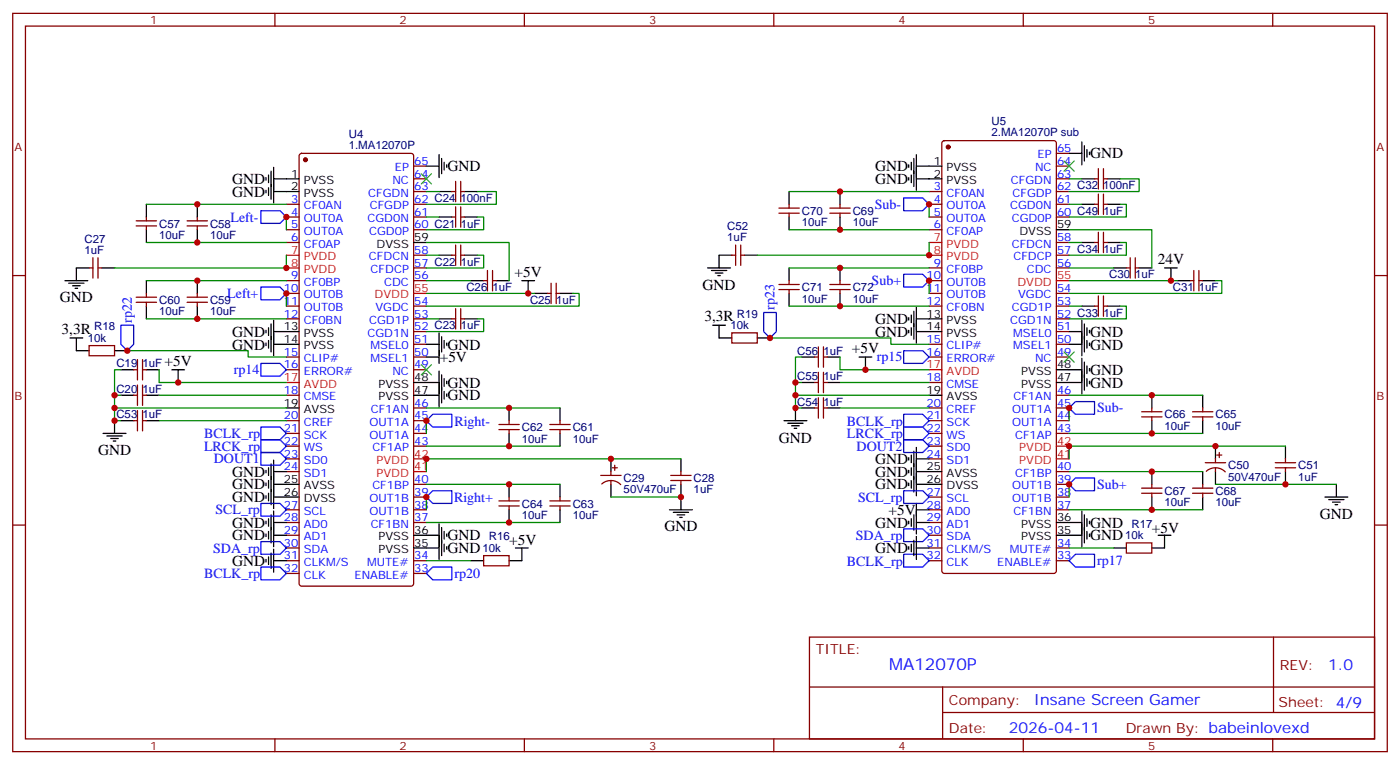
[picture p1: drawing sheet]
<svg xmlns="http://www.w3.org/2000/svg" width="388mm" height="212mm" viewBox="0 0 388 212" stroke-linecap="round" stroke-linejoin="round" font-family="sans-serif">
<g fill="none" stroke="#870000" stroke-width=".35">
<path d="M3.5 3.7h381v204.6h-381zM7.1 7.2h373.9v197.6h-373.9zM76.2 3.7v3.5M145.3 3.7v3.5M214.5 3.7v3.5M283.6 3.7v3.5M352.8 3.7v3.5M261.3 39.2l.5-.2h30.3l.7 .4v118.8l-.5 .7h-30.5l-.7-.4v-118.8zM79.4 56.6h3.5M83.1 42.7l.5-.2h30.3l.7 .4 .1 118.8-.5 .7-30.6 .1-.6-.5-.1-118.8zM114.7 56.6h3.5M114.7 49.6h3.5"/>
<path d="M114.7 53.1h3.5M114.7 46h3.5M125.2 53.1h1.1M126.3 50.3v5.6M126.3 57.3v5.7M127.7 50.3v5.6M127.7 57.3v5.7M127.7 53.1h1.1M215.9 59.1h5.6M215.9 57.7h5.6M218.7 56.6v1.1M218.7 59.1v1"/>
<path d="M230 59.1h5.7M230 57.7h5.7M232.8 56.6v1.1M232.8 59.1v1M257.5 56.6h3.6M257.5 53.1h3.6M292.8 56.6h3.5M292.8 49.6h3.5M292.8 53.1h3.5M292.8 46h3.5M292.8 42.5h3.5M303.4 56.6h1"/>
<path d="M303.4 49.6h1M304.4 46.7v5.7M304.4 53.8v5.6M305.9 46.7v5.7M305.9 53.8v5.6M305.9 56.6h1M305.9 49.6h1M3.5 76.4h3.6M24.7 74.3h1.1M25.8 71.4v5.7M27.2 74.3h1M27.2 71.4v5.7"/>
<path d="M37.7 62.6h5.7M37.7 61.2h5.7M40.6 60.1v1.1M40.6 62.6v1.1M51.9 62.6h5.6M51.9 61.2h5.6M54.7 60.1v1.1M54.7 62.6v1.1M79.4 67.2h3.5M79.4 77.8h3.5M79.4 60.1h3.5M79.4 63.7h3.5"/>
<path d="M114.7 70.7h3.5M114.7 77.8h3.5M114.7 74.3h3.5M114.7 60.1h3.5M114.7 63.7h3.5M125.2 70.7h1.1M125.2 60.1h1.1M126.3 67.9v5.7M127.7 70.7h1.1M127.7 67.9v5.7M127.7 60.1h1.1M134.1 77.8h1"/>
<path d="M135.1 75v5.6M136.5 77.8h1.1M136.5 75v5.6M152.8 78.5v5.6M154.2 78.5v5.6M202.8 70.7h1.1M203.9 67.9v5.7M205.3 67.9v5.7M205.3 70.7h1.1M215.9 78.8h5.6M218.7 77.8v1M230 78.8h5.7"/>
<path d="M232.8 77.8v1M257.5 77.8h3.6M257.5 74.3h3.6M257.5 60.1h3.6M257.5 63.7h3.6M292.8 70.7h3.5M292.8 67.2h3.5M292.8 74.3h3.5M292.8 60.1h3.5M303.4 67.2h1M304.4 64.4v5.6M305.9 64.4v5.6"/>
<path d="M305.9 67.2h1M312.2 74.3h1.1M313.3 71.4v5.7M314.7 71.4v5.7M314.7 74.3h1M329.8 77.8h1.1M330.9 75v5.6M332.3 75v5.6M332.3 77.8h1.1M381 76.4h3.5M24.7 95.8h7v2.8h-7zM37.7 83.8h5.7"/>
<path d="M37.7 82.4h5.7M38.1 99.7v5.6M39.5 99.7v5.6M40.6 81.3v1.1M40.6 83.8v1M51.9 83.8h5.6M51.9 82.4h5.6M54.7 81.3v1.1M54.7 83.8v1M79.4 99h3.5M79.4 84.8h3.5M79.4 81.3h3.5"/>
<path d="M79.4 88.4h3.5M114.7 99h3.5M114.7 84.8h3.5M114.7 88.4h3.5M114.7 95.4h3.5M114.7 91.9h3.5M125.2 88.4h1.1M126.3 85.5v5.7M127.7 85.5v5.7M127.7 88.4h1.1M151.7 81.3h1.1M154.2 81.3h1"/>
<path d="M202.8 92.3h7.1v2.8h-7.1zM215.9 80.3h5.6M218.7 80.3v1M225.8 99h1M226.8 96.1v5.7M228.2 96.1v5.7M228.2 99h1.1M230 80.3h5.7M232.8 80.3v1M257.5 99h3.6M257.5 84.8h3.6M257.5 81.3h3.6"/>
<path d="M257.5 95.4h3.6M292.8 99h3.5M292.8 84.8h3.5M292.8 81.3h3.5M292.8 88.4h3.5M292.8 95.4h3.5M292.8 91.9h3.5M303.4 84.8h1M304.4 82v5.7M305.9 82v5.7M305.9 84.8h1M37 116.6h1.1"/>
<path d="M37 109.5h1.1M37 102.5h1.1M38.1 106.7v5.7M38.1 113.8v5.6M39.5 106.7v5.7M39.5 113.8v5.6M39.5 116.6h1.1M39.5 109.5h1.1M39.5 102.5h1.1M79.4 116.6h3.5M79.4 109.5h3.5M79.4 102.5h3.5"/>
<path d="M114.7 113.1h3.5M114.7 116.6h3.5M114.7 102.5h3.5M138.3 119.1h5.6M138.3 117.7h5.6M141.1 116.6v1.1M141.1 119.1v1M152.4 119.1h5.6M152.4 117.7h5.6M155.2 116.6v1.1M155.2 119.1v1M225.8 106h1"/>
<path d="M225.8 113.1h1M226.8 103.2v5.6M226.8 110.2v5.7M228.2 103.2v5.6M228.2 110.2v5.7M228.2 106h1.1M228.2 113.1h1.1M257.5 106h3.6M257.5 113.1h3.6M257.5 116.6h3.6M292.8 113.1h3.5M292.8 116.6h3.5"/>
<path d="M292.8 109.5h3.5M316.4 115.5h5.7M316.4 114.1h5.7M319.3 113.1v1M319.3 115.5v1.1M330.6 115.5h5.6M330.6 114.1h5.6M333.4 113.1v1M333.4 115.5v1.1M79.4 120.1h3.5M79.4 123.6h3.5M79.4 127.2h3.5"/>
<path d="M79.4 130.7h3.5M114.7 120.1h3.5M114.7 123.6h3.5M114.7 137.8h3.5M114.7 134.2h3.5M138.3 138.8h5.6M141.1 137.8v1M152.4 138.8h5.6M155.2 137.8v1M166.5 131.8h5.7M166.8 134.1a3.8 3.8 0 0 1 5.2 .2M169.3 130.7v1.1"/>
<path d="M169.3 133.2v1M169.7 129.6h1.4M170.4 128.9v1.5M185.9 131.8h5.7M185.9 133.2h5.7M188.7 130.7v1.1M188.7 133.2v1M257.5 120.1h3.6M257.5 123.6h3.6M257.5 127.2h3.6M257.5 137.8h3.6M292.8 120.1h3.5"/>
<path d="M292.8 137.8h3.5M292.8 134.2h3.5M292.8 130.7h3.5M316.4 136.7h5.7M316.4 135.3h5.7M319.3 134.2v1.1M319.3 136.7v1.1M330.6 136.7h5.6M330.6 135.3h5.6M333.4 134.2v1.1M333.4 136.7v1.1M334.1 128.2h5.6"/>
<path d="M334.4 130.6a3.8 3.8 0 0 1 5.2 .2M336.9 127.2v1M336.9 129.6v1.1M337.3 126.1h1.4M338 125.4v1.4M353.5 129.6h5.6M353.5 128.2h5.6M356.3 127.2v1M356.3 129.6v1.1M3.5 145.5h3.6M79.4 141.3h3.5M79.4 144.8h3.5"/>
<path d="M79.4 148.3h3.5M79.4 151.9h3.5M79.4 155.4h3.5M79.4 158.9h3.5M114.7 141.3h3.5M114.7 144.8h3.5M114.7 155.4h3.5M114.7 158.9h3.5M134.1 154h7v2.8h-7zM138.3 140.2h5.6M141.1 140.2v1.1M152.4 140.2h5.6"/>
<path d="M155.2 140.2v1.1M257.5 141.3h3.6M257.5 144.8h3.6M257.5 148.3h3.6M257.5 151.9h3.6M257.5 155.4h3.6M292.8 141.3h3.5M292.8 151.9h3.5M292.8 155.4h3.5M312.2 150.5h7.1v2.8h-7.1zM381 145.5h3.5M224.4 176.6h156.6v28.2h-156.6z"/>
<path d="M353 176.6v20.9M224.4 190.4h156.5M261.3 197.5h119.6M261.3 190.4v14.1M76.2 204.8v3.5M145.3 204.8v3.5M214.5 204.8v3.5M283.6 204.8v3.5M352.8 204.8v3.5"/>
</g>
<g fill="none" stroke="#000" stroke-width=".35">
<path d="M299.9 39.3v6.4M40.6 56.6v3.5M54.7 56.6v3.5M73.7 49.2v.7M73.7 52.7v.7M74.4 48.5v2.1M74.4 52v2.2M75.1 47.4v7.8M75.8 49.6h7.1M75.8 53.1h7.1M75.8 46.4v9.9M118.2 46h3.5"/>
<path d="M121.7 53.1h3.5M121.7 42.9v6.3M122.4 43.9v4.3M123.1 45v2.1M123.8 45.7v.7M128.8 53.1h3.5M218.7 53.1v3.5M232.8 53.1v3.5M251.9 45.7v.7M251.9 49.2v.7M252.6 45v2.1M252.6 48.5v2.1"/>
<path d="M253.3 43.9v7.8M254 49.6h7.1M254 46h7.1M254 42.9v9.8M296.3 42.5h3.6M299.9 56.6h3.5M299.9 49.6h3.5M300.6 40.4v4.2M301.3 41.5v2.1M302 42.2v.7M306.9 56.6h3.5M306.9 49.6h3.5"/>
<path d="M18 77.8h6.3M19 78.5h4.3M20.1 79.2h2.1M20.8 79.9h.7M24.7 74.3h-3.5v3.5M28.2 74.3h3.5M40.6 63.7v3.5M40.6 77.8v3.5M54.7 63.7v3.5M54.7 77.8v3.5M114.7 67.2h3.5M121.7 70.7h3.5"/>
<path d="M121.7 60.1h3.5M128.8 70.7h3.5M128.8 60.1h3.5M130.5 77.8h3.6M137.6 77.8h3.5M144.6 77.8h3.6M146.4 77.8v3.5M196.1 74.3h6.4M197.2 75h4.2M198.3 75.7h2.1M199 76.4h.7M202.8 70.7h-3.5v3.6"/>
<path d="M206.4 70.7h3.5M218.7 60.1v3.6M218.7 74.3v3.5M232.8 60.1v3.6M232.8 74.3v3.5M292.8 63.7h3.5M299.9 67.2h3.5M306.9 67.2h3.5M308.7 74.3h3.5M315.7 74.3h3.6M322.8 74.3h3.5M324.6 74.3v3.5"/>
<path d="M326.3 77.8h3.5M333.4 77.8h3.5M19.4 93.7h3.5M21.2 93.7v3.5h3.5M31.7 97.2h3.6M40.6 84.8v3.6M54.7 84.8v3.6M73.7 91.5v.8M73.7 95.1v.7M74.4 90.8v2.2M74.4 94.4v2.1M75.1 89.8v7.7"/>
<path d="M75.8 91.9h7.1M75.8 95.4h7.1M75.8 88.7v9.9M118.2 99h3.5M118.2 95.4h3.5M121.7 88.4h3.5M121.7 92.3v8.4M122.4 93.3v4.2M123.1 94.4v2.1M123.8 95.1v.7M128.8 88.4h3.5M148.2 81.3h3.5"/>
<path d="M155.2 81.3h3.5M197.6 90.1h3.5M199.3 90.1v3.6h3.5M209.9 93.7h3.5M218.7 81.3v3.5M222.2 99h3.6M229.3 99h3.5M232.8 81.3v3.5M238.1 99h3.6M239.9 99v3.5M251.9 88v.7M251.9 91.5v.8"/>
<path d="M252.6 87.3v2.1M252.6 90.8v2.2M253.3 86.3v7.7M254 88.4h7.1M254 91.9h7.1M254 85.2v9.9M296.3 91.9h3.6M296.3 95.4h3.6M299.9 84.8h3.5M299.9 88.7v9.9M299.9 99.3v9.9M300.6 89.8v7.7"/>
<path d="M301.3 90.8v2.2M301.3 94.4v2.1M302 91.5v.8M302 95.1v.7M306.9 84.8h3.5M31.7 116.6v3.5M33.5 116.6h3.5M33.5 109.5h3.5M33.5 102.5h3.5M40.6 116.6h3.5M40.6 109.5h3.5M40.6 102.5h3.5"/>
<path d="M47.6 102.5h3.6M49.4 102.5v3.5M79.4 113.1h3.5M114.7 106h7M114.7 109.5h7M121.7 102.8v9.9M122.4 103.9v7.8M123.1 105v2.1M123.1 108.5v2.1M123.8 105.7v.7M123.8 109.2v.7M141.1 113.1v3.5"/>
<path d="M155.2 113.1v3.5M217.3 116.6h6.4M218.4 117.3h4.2M219.4 118h2.1M220.1 118.7h.7M220.5 113.1v3.5M222.2 106h3.6M222.2 113.1h3.6M229.3 106h3.5M229.3 113.1h3.5M257.5 109.5h3.6M292.8 106h7.1"/>
<path d="M292.8 102.5h7.1M300.6 100.4v7.7M301.3 101.4v2.1M301.3 105v2.1M302 102.1v.7M302 105.7v.7M319.3 109.5v3.6M319.3 116.6v3.5M333.4 109.5v3.6M333.4 116.6v3.5M28.6 120.1h6.3M29.6 120.8h4.3"/>
<path d="M30.7 121.5h2.1M31.4 122.2h.7M73.7 130.4v.7M73.7 133.9v.7M73.7 137.4v.7M74.4 129.6v2.2M74.4 133.2v2.1M74.4 136.7v2.1M75.1 128.6v11.3M75.8 130.7h3.6M75.8 134.2h7.1M75.8 137.8h7.1"/>
<path d="M75.8 127.5v13.4M141.1 120.1v3.5M141.1 134.2v3.6M155.2 120.1v3.5M155.2 134.2v3.6M169.3 127.2v3.5M169.3 134.2v3.6M188.7 127.2v3.5M188.7 134.2v7.1M251.9 126.8v.7M251.9 130.4v.7M251.9 133.9v.7"/>
<path d="M252.6 126.1v2.1M252.6 129.6v2.2M252.6 133.2v2.1M253.3 125.1v11.2M254 130.7h7.1M254 134.2h7.1M254 124v13.4M254 139.5v8.5M254 127.2h3.5M319.3 130.7v3.5M319.3 137.8v3.5M333.4 130.7v3.5"/>
<path d="M333.4 137.8v3.5M336.9 123.6v3.6M336.9 130.7v3.5M356.3 123.6v3.6M356.3 130.7v3.5M367.2 137.8h6.4M368.3 138.5h4.2M369.4 139.2h2.1M370.1 139.9h.7M370.4 134.2v3.6M73.7 144.5v.7M73.7 148v.7"/>
<path d="M73.7 155v.8M74.4 143.8v2.1M74.4 147.3v2.1M74.4 154.3v2.2M75.1 142.7v7.8M75.1 153.3v4.2M75.8 155.4h3.6M75.8 148.3h3.6M75.8 144.8h3.6M75.8 141.6v9.9M75.8 152.2v6.4M114.7 151.9h7"/>
<path d="M114.7 148.3h7M121.7 145.2v9.8M122.4 146.2v7.8M123.1 147.3v2.1M123.1 150.8v2.1M123.8 148v.7M123.8 151.5v.7M130.5 155.4h3.6M141.1 141.3v3.5M142.9 151.9h3.5M144.6 151.9v3.5h-3.5M155.2 141.3v3.5"/>
<path d="M185.6 141.3h6.3M186.6 142h4.3M187.7 142.7h2.1M188.4 143.4h.7M251.9 144.5v.7M251.9 151.5v.7M252.6 143.8v2.1M252.6 150.8v2.1M253.3 142.7v4.2M253.3 149.8v4.2M254 151.9h3.5M254 144.8h3.5"/>
<path d="M254 141.3h3.5M254 148.7v6.3M292.8 148.3h7.1M292.8 144.8h7.1M299.9 141.6v9.9M300.6 142.7v7.8M301.3 143.8v2.1M301.3 147.3v2.1M302 144.5v.7M302 148v.7M308.7 151.9h3.5M321 148.3h3.6"/>
<path d="M322.8 148.3v3.6h-3.5"/>
</g>
<g fill="#870000" stroke="#870000" stroke-width=".35">
<circle cx="262.8" cy="40.7" r=".53"/>
<circle cx="84.7" cy="44.3" r=".53"/>
</g>
<path d="M79.4 70.7h3.5M79.4 74.3h3.5M257.5 67.2h3.6M257.5 70.7h3.6M292.8 77.8h3.5M114.7 81.3h3.5M79.4 106h3.5M257.5 102.5h3.6M114.7 127.2h3.5M114.7 130.7h3.5M292.8 127.2h3.5M292.8 123.6h3.5" fill="none" stroke="#f00" stroke-width=".35"/>
<g fill="none" stroke="#00f" stroke-width=".35">
<path d="M72.3 58.4h5.3l1.8 1.7-1.8 1.8h-5.3zM250.5 54.9h5.3l1.7 1.7-1.7 1.8h-5.3zM72.3 79.6h5.3l1.8 1.7-1.8 1.8h-5.3zM250.5 76h5.3l1.7 1.8-1.7 1.8h-5.3zM33.5 90.1h3.5v5.3l-1.7 1.8-1.8-1.8zM211.7 86.6h3.5v5.3l-1.8 1.8-1.7-1.8zM250.5 97.2h5.3l1.7 1.8-1.7 1.7h-5.3zM72.3 100.7h5.3l1.8 1.8-1.8 1.7h-5.3zM72.3 118.4h5.3l1.8 1.7-1.8 1.8h-5.3zM118.2 116.6l1.7-1.8h5.3v3.6h-5.3zM250.5 118.4h5.3l1.7 1.7-1.7 1.8h-5.3zM250.5 114.8h5.3l1.7 1.8-1.7 1.8h-5.3z"/>
<path d="M298.1 111.3h5.3v3.5h-5.3l-1.8-1.7zM72.3 125.4h5.3l1.8 1.8-1.8 1.7h-5.3zM72.3 121.9h5.3l1.8 1.7-1.8 1.8h-5.3zM72.3 139.5h5.3l1.8 1.8-1.8 1.8h-5.3zM118.2 137.8l1.7-1.8h5.3v3.5h-5.3zM250.5 121.9h5.3l1.7 1.7-1.7 1.8h-5.3zM250.5 136h5.3l1.7 1.8-1.7 1.7h-5.3zM296.3 134.2l1.8-1.7h5.3v3.5h-5.3zM72.3 157.2h5.3l1.8 1.7-1.8 1.8h-5.3zM72.3 150.1h5.3l1.8 1.8-1.8 1.7h-5.3zM119.9 157.2h5.3v3.5h-5.3l-1.7-1.8zM250.5 153.6h5.3l1.7 1.8-1.7 1.8h-5.3z"/>
<path d="M250.5 146.6h5.3l1.7 1.7-1.7 1.8h-5.3zM296.3 155.4l1.8-1.8h5.3v3.6h-5.3z"/>
</g>
<g fill="none" stroke="#008700" stroke-width=".35">
<path d="M40.6 56.6h38.8M118.2 53.1h3.5M132.3 53.1h5.3v3.5h-19.4M218.7 53.1h38.8M257.5 56.6v3.5M296.3 56.6h3.6M296.3 49.6h3.6M310.4 56.6h1.8v3.5h-15.9M310.4 49.6h5.3v3.5h-19.4M40.6 77.8h38.8M40.6 67.2h38.8M79.4 70.7v3.6h-47.7"/>
<path d="M79.4 60.1v3.6M118.2 67.2h22.9v10.6M118.2 77.8h12.3M118.2 70.7h3.5M118.2 60.1h3.5M132.3 70.7h1.8v3.6h-15.9M132.3 60.1h1.8v3.6h-15.9M218.7 74.3h38.8M218.7 63.7h38.8M257.5 67.2v3.5h-47.6M257.5 77.8v3.5M296.3 63.7h23v10.6"/>
<path d="M296.3 74.3h12.4M296.3 77.8h30M296.3 67.2h3.6M310.4 67.2h1.8v3.5h-15.9M336.9 77.8h1.8v3.5h-42.4M35.3 97.2h33.5v1.8h10.6M40.6 88.4h38.8M79.4 81.3v3.5M118.2 88.4h3.5M118.2 81.3h30M132.3 88.4h1.8v3.5h-15.9M158.7 81.3h1.8v3.5h-42.3"/>
<path d="M213.4 93.7h33.5v1.7h10.6M218.7 84.8h38.8M222.2 99h-1.7v14.1h1.7M232.8 99v3.5h24.7M296.3 84.8h3.6M310.4 84.8h1.8v3.6h-15.9M31.7 113.1h47.7M31.7 109.5h1.8M33.5 102.5h-1.8v14.1h1.8M44.1 102.5v3.5h35.3M44.1 109.5h35.3M44.1 116.6h35.3"/>
<path d="M118.2 116.6v3.5M118.2 113.1h37M220.5 109.5h37M220.5 106h1.7M232.8 113.1h24.7M232.8 106h24.7M296.3 113.1v3.5M296.3 109.5h37.1M118.2 137.8v3.5M118.2 134.2h37M118.2 123.6h37M169.3 137.8h19.4"/>
<path d="M188.7 127.2h-70.5v3.5M296.3 134.2v3.6M296.3 130.7h37.1M296.3 120.1h37.1M336.9 134.2h33.5M356.3 123.6h-60v3.6M118.2 144.8h37M118.2 155.4h12.3M296.3 141.3h37.1M296.3 151.9h12.4"/>
</g>
<g fill="#c00">
<circle cx="356.3" cy="134.2" r=".88"/>
<circle cx="336.9" cy="123.6" r=".88"/>
<circle cx="296.3" cy="134.2" r=".88"/>
<circle cx="296.3" cy="113.1" r=".88"/>
<circle cx="257.5" cy="77.8" r=".88"/>
<circle cx="257.5" cy="56.6" r=".88"/>
<circle cx="118.2" cy="137.8" r=".88"/>
<circle cx="118.2" cy="116.6" r=".88"/>
<circle cx="79.4" cy="81.3" r=".88"/>
<circle cx="79.4" cy="60.1" r=".88"/>
<circle cx="213.4" cy="93.7" r=".88"/>
<circle cx="232.8" cy="84.8" r=".88"/>
<circle cx="232.8" cy="74.3" r=".88"/>
<circle cx="232.8" cy="63.7" r=".88"/>
<circle cx="232.8" cy="53.1" r=".88"/>
<circle cx="319.3" cy="141.3" r=".88"/>
<circle cx="319.3" cy="130.7" r=".88"/>
<circle cx="319.3" cy="109.5" r=".88"/>
<circle cx="319.3" cy="120.1" r=".88"/>
<circle cx="141.1" cy="144.8" r=".88"/>
<circle cx="141.1" cy="134.2" r=".88"/>
<circle cx="141.1" cy="123.6" r=".88"/>
<circle cx="141.1" cy="113.1" r=".88"/>
<circle cx="169.3" cy="127.2" r=".88"/>
<circle cx="188.7" cy="137.8" r=".88"/>
<circle cx="54.7" cy="88.4" r=".88"/>
<circle cx="54.7" cy="77.8" r=".88"/>
<circle cx="54.7" cy="67.2" r=".88"/>
<circle cx="54.7" cy="56.6" r=".88"/>
<circle cx="35.3" cy="97.2" r=".88"/>
<circle cx="239.9" cy="102.5" r=".88"/>
<circle cx="31.8" cy="109.5" r=".88"/>
<circle cx="31.8" cy="116.6" r=".88"/>
<circle cx="49.4" cy="106" r=".88"/>
<circle cx="146.4" cy="81.3" r=".88"/>
<circle cx="220.5" cy="106" r=".88"/>
<circle cx="220.5" cy="109.5" r=".88"/>
<circle cx="220.5" cy="113.1" r=".88"/>
<circle cx="257.5" cy="70.7" r=".88"/>
<circle cx="296.3" cy="123.6" r=".88"/>
<circle cx="324.6" cy="77.8" r=".88"/>
<circle cx="118.2" cy="127.2" r=".88"/>
<circle cx="79.4" cy="74.3" r=".88"/>
<circle cx="31.8" cy="113.1" r=".88"/>
</g>
<path d="M116.8 48.2l2.8 2.8M119.6 48.2l-2.8 2.8M294.9 44.6l2.8 2.8M297.7 44.6l-2.8 2.8M294.9 97.5l2.8 2.9M297.7 97.5l-2.8 2.9M116.8 101.1l2.8 2.8M119.6 101.1l-2.8 2.8" fill="none" stroke="#3c3" stroke-width=".35"/>
<text font-size="4.6" fill="#00f" x="246.5" y="185.6">MA12070P</text>
<g font-size="4.2">
<text x="124" y="47.4">GND</text>
<text x="242.5" y="47.4">GND</text>
<text x="302.2" y="43.9">GND</text>
<text x="64.4" y="51">GND</text>
<text x="242.5" y="51">GND</text>
<text x="64.4" y="54.5">GND</text>
<text x="142.6" y="76.7">+5V</text>
<text x="320.9" y="73.2">24V</text>
<text x="16.6" y="83.8">GND</text>
<text x="194.7" y="80.3">GND</text>
<text x="195.2" y="89">3,3R</text>
<text x="242.5" y="89.8">GND</text>
<text x="17.1" y="92.6">3,3R</text>
<text x="64.4" y="93.3">GND</text>
<text x="242.5" y="93.3">GND</text>
<text x="302.2" y="93.3">GND</text>
<text x="45.6" y="101.4">+5V</text>
<text x="64.4" y="96.9">GND</text>
<text x="121.9" y="100.4">+5V</text>
<text x="124" y="96.9">GND</text>
<text x="236.1" y="97.9">+5V</text>
<text x="302.2" y="96.9">GND</text>
<text x="124" y="107.4">GND</text>
<text x="302.2" y="107.4">GND</text>
<text x="302.2" y="103.9">GND</text>
<text x="124" y="111">GND</text>
<text x="215.9" y="122.7">GND</text>
<text x="27.2" y="126.2">GND</text>
<text x="242.5" y="128.6">GND</text>
<text x="64.4" y="135.6">GND</text>
<text x="64.4" y="132.1">GND</text>
<text x="242.5" y="135.6">GND</text>
<text x="242.5" y="132.1">GND</text>
<text x="64.4" y="139.2">GND</text>
<text x="246.3" y="142.7">+5V</text>
<text x="365.8" y="143.8">GND</text>
<text x="64.4" y="146.3">GND</text>
<text x="64.4" y="149.8">GND</text>
<text x="124" y="149.8">GND</text>
<text x="184.1" y="147.3">GND</text>
<text x="242.5" y="146.3">GND</text>
<text x="302.2" y="149.8">GND</text>
<text x="302.2" y="146.2">GND</text>
<text x="319.3" y="147.6">+5V</text>
<text x="124" y="153.3">GND</text>
<text x="141.1" y="151.2">+5V</text>
<text x="242.5" y="153.3">GND</text>
<text x="64.4" y="156.8">GND</text>
</g>
<g font-size="4.2" fill="#00f">
<text x="368.2" y="185.8">1.0</text>
<text x="286.5" y="195.4">Insane Screen Gamer</text>
<text x="279.6" y="203.2">2026-04-11</text>
</g>
<g font-size="3.9" fill="#00f">
<text x="242.5" y="57.9">Sub-</text>
<text x="63.9" y="61.4">Left-</text>
<text x="63" y="82.6">Left+</text>
<text x="241.6" y="79.1">Sub+</text>
<text x="36.5" y="89.5" transform="rotate(-90 36.5 89.5)">rp22</text>
<text x="214.7" y="85.9" transform="rotate(-90 214.7 85.9)">rp23</text>
<text x="243" y="100.2">rp15</text>
<text x="64.8" y="103.7">rp14</text>
<text x="125.9" y="118">Right-</text>
<text x="234.7" y="118">BCLK_rp</text>
<text x="304.1" y="114.3">Sub-</text>
<text x="56.6" y="124.9">LRCK_rp</text>
<text x="56.6" y="121.5">BCLK_rp</text>
<text x="234.7" y="121.4">LRCK_rp</text>
<text x="237.4" y="125">DOUT2</text>
<text x="59.3" y="128.4">DOUT1</text>
<text x="304.1" y="135.4">Sub+</text>
<text x="59.7" y="142.6">SCL_rp</text>
<text x="125.8" y="139.1">Right+</text>
<text x="237.8" y="139">SCL_rp</text>
<text x="237.2" y="149.6">SDA_rp</text>
<text x="59.1" y="153.1">SDA_rp</text>
<text x="56.6" y="160.3">BCLK_rp</text>
<text x="125.9" y="160.2">rp20</text>
<text x="234.7" y="156.8">BCLK_rp</text>
<text x="304.1" y="156.7">rp17</text>
</g>
<g font-size="3.9" fill="#800">
<text x="226.1" y="181.2">TITLE:</text>
<text x="354.8" y="185.8">REV:</text>
<text x="263" y="195.4">Company:</text>
<text x="354.4" y="196">Sheet: 4/9</text>
<text x="263" y="203">Date:</text>
<text x="312.1" y="203.1">Draw</text>
<text x="322.2" y="203.1">n By: babeinlovexd</text>
</g>
<g font-size="3.2" fill="#800">
<text x="41.6" y="6.7">1</text>
<text x="110.8" y="6.7">2</text>
<text x="179.9" y="6.7">3</text>
<text x="249.1" y="6.7">4</text>
<text x="318.2" y="6.7">5</text>
<text x="4.1" y="41.8">A</text>
<text x="381.5" y="41.8">A</text>
<text x="4.1" y="110.9">B</text>
<text x="381.5" y="110.9">B</text>
<text x="41.6" y="207.8">1</text>
<text x="110.8" y="207.8">2</text>
<text x="179.9" y="207.8">3</text>
<text x="249.1" y="207.8">4</text>
<text x="318.2" y="207.8">5</text>
</g>
<g font-size="3.2" fill="#000080">
<text x="274.8" y="34.6">U5</text>
<text x="96.7" y="41.3">1.MA12070P</text>
<text x="96.7" y="38.1">U4</text>
<text x="274.8" y="37.8">2.MA12070P sub</text>
<text x="305.8" y="52.5">100nF</text>
<text x="127.6" y="56">100nF</text>
<text x="222.2" y="59.5">C70</text>
<text x="236.4" y="59.5">C69</text>
<text x="305.8" y="59.5">1uF</text>
<text x="44.1" y="63.1">C57</text>
<text x="58.2" y="63.1">C58</text>
<text x="127.7" y="63.1">1uF</text>
<text x="201.6" y="63.7">C52</text>
<text x="222.2" y="62.7">10uF</text>
<text x="236.4" y="62.7">10uF</text>
<text x="23.4" y="70.4">1uF</text>
<text x="23.4" y="67.3">C27</text>
<text x="44.1" y="66.2">10uF</text>
<text x="58.2" y="66.2">10uF</text>
<text x="201.6" y="66.9">1uF</text>
<text x="305.8" y="70.1">1uF</text>
<text x="127.7" y="73.6">1uF</text>
<text x="307.4" y="77.2">C30</text>
<text x="314.7" y="77.2">1uF</text>
<text x="129.3" y="80.7">C26</text>
<text x="136.5" y="80.7">1uF</text>
<text x="222.2" y="83.9">10uF</text>
<text x="222.2" y="80.7">C71</text>
<text x="236.4" y="83.9">10uF</text>
<text x="236.4" y="80.7">C72</text>
<text x="325.1" y="80.7">C31</text>
<text x="332.3" y="80.7">1uF</text>
<text x="44.1" y="87.4">10uF</text>
<text x="44.1" y="84.2">C60</text>
<text x="58.2" y="87.4">10uF</text>
<text x="58.2" y="84.2">C59</text>
<text x="146.9" y="84.2">C25</text>
<text x="154.1" y="84.2">1uF</text>
<text x="204.3" y="88">R19</text>
<text x="305.8" y="87.7">1uF</text>
<text x="24.3" y="94.8">10k</text>
<text x="26.1" y="91.5">R18</text>
<text x="127.7" y="91.3">1uF</text>
<text x="202.5" y="91.3">10k</text>
<text x="32.3" y="101.8">C19</text>
<text x="39.5" y="101.8">1uF</text>
<text x="221" y="98.3">C56</text>
<text x="228.2" y="98.3">1uF</text>
<text x="221" y="105.4">C55</text>
<text x="228.2" y="105.4">1uF</text>
<text x="32.3" y="108.9">C20</text>
<text x="39.5" y="108.9">1uF</text>
<text x="221" y="112.4">C54</text>
<text x="228.2" y="112.4">1uF</text>
<text x="32.3" y="115.9">C53</text>
<text x="39.5" y="115.9">1uF</text>
<text x="144.6" y="119.5">C62</text>
<text x="158.7" y="119.5">C61</text>
<text x="322.8" y="119.2">10uF</text>
<text x="322.8" y="116">C66</text>
<text x="336.9" y="119.2">10uF</text>
<text x="336.9" y="116">C65</text>
<text x="144.6" y="122.7">10uF</text>
<text x="158.7" y="122.7">10uF</text>
<text x="340.4" y="130.1">C50</text>
<text x="359.8" y="130.1">C51</text>
<text x="172.9" y="136.8">50V470uF</text>
<text x="172.9" y="133.6">C29</text>
<text x="192.3" y="136.8">1uF</text>
<text x="192.3" y="133.6">C28</text>
<text x="322.8" y="137.1">C67</text>
<text x="336.9" y="137.1">C68</text>
<text x="340.4" y="133.2">50V470uF</text>
<text x="359.8" y="133.2">1uF</text>
<text x="144.6" y="143.8">10uF</text>
<text x="144.6" y="140.7">C64</text>
<text x="158.7" y="143.8">10uF</text>
<text x="158.7" y="140.7">C63</text>
<text x="322.8" y="140.3">10uF</text>
<text x="336.9" y="140.3">10uF</text>
<text x="135.5" y="149.8">R16</text>
<text x="311.9" y="149.5">10k</text>
<text x="313.6" y="146.2">R17</text>
<text x="133.7" y="153">10k</text>
</g>
<g font-size="3.2" fill="#00f">
<text x="109.4" y="47.4">EP</text>
<text x="114.8" y="45.7">65</text>
<text x="286.9" y="47.4">NC</text>
<text x="287.6" y="43.9">EP</text>
<text x="293" y="45.7">64</text>
<text x="293" y="42.2">65</text>
<text x="108.8" y="51">NC</text>
<text x="114.8" y="52.7">63</text>
<text x="114.8" y="49.2">64</text>
<text x="258.9" y="52.7">3</text>
<text x="280.2" y="51">CFGDN</text>
<text x="293" y="52.7">62 C32</text>
<text x="293" y="49.2">63</text>
<text x="80.7" y="56.3">3</text>
<text x="80.7" y="59.8">4</text>
<text x="84.2" y="58">CF0AN</text>
<text x="102" y="54.5">CFGDN</text>
<text x="102.5" y="58">CFGDP</text>
<text x="114.8" y="59.8">61</text>
<text x="114.8" y="56.3">62 C24</text>
<text x="258.9" y="56.3">4</text>
<text x="258.9" y="59.8">5</text>
<text x="262.4" y="54.5">CF0AN</text>
<text x="262.4" y="58">OUT0A</text>
<text x="280" y="58">CGD0N</text>
<text x="280.6" y="54.5">CFGDP</text>
<text x="293" y="59.8">60 C49</text>
<text x="293" y="56.3">61</text>
<text x="80.7" y="63.3">5</text>
<text x="84.2" y="61.6">OUT0A</text>
<text x="84.2" y="65.1">OUT0A</text>
<text x="101.8" y="61.6">CGD0N</text>
<text x="102.3" y="65.1">CGD0P</text>
<text x="114.8" y="63.3">60 C21</text>
<text x="258.9" y="63.3">6</text>
<text x="262.4" y="61.6">OUT0A</text>
<text x="262.4" y="65.1">CF0AP</text>
<text x="280.4" y="61.6">CGD0P</text>
<text x="80.7" y="66.9">6</text>
<text x="84.2" y="68.6">CF0AP</text>
<text x="114.8" y="70.4">58</text>
<text x="280.4" y="68.6">CFDCN</text>
<text x="293" y="70.4">57 C34</text>
<text x="293" y="66.9">58</text>
<text x="80.7" y="77.4">9</text>
<text x="102.3" y="72.1">CFDCN</text>
<text x="102.7" y="75.7">CFDCP</text>
<text x="114.8" y="77.4">56</text>
<text x="114.8" y="73.9">57 C22</text>
<text x="256.8" y="77.4">10</text>
<text x="258.9" y="73.9">9</text>
<text x="262.4" y="75.7">CF0BP</text>
<text x="280.9" y="72.1">CFDCP</text>
<text x="284.6" y="75.7">CDC</text>
<text x="293" y="73.9">56</text>
<text x="78.7" y="81">10</text>
<text x="84.2" y="79.2">CF0BP</text>
<text x="84.2" y="82.7">OUT0B</text>
<text x="106.5" y="79.2">CDC</text>
<text x="256.8" y="81">11</text>
<text x="262.4" y="79.2">OUT0B</text>
<text x="262.4" y="82.7">OUT0B</text>
<text x="282.2" y="82.7">VGDC</text>
<text x="293" y="81">54</text>
<text x="78.7" y="84.5">11</text>
<text x="78.7" y="88">12</text>
<text x="84.2" y="86.3">OUT0B</text>
<text x="84.2" y="89.8">CF0BN</text>
<text x="102.3" y="89.8">CGD1P</text>
<text x="104.1" y="86.3">VGDC</text>
<text x="114.8" y="88">53</text>
<text x="114.8" y="84.5">54</text>
<text x="256.8" y="84.5">12</text>
<text x="262.4" y="86.3">CF0BN</text>
<text x="280" y="89.8">CGD1N</text>
<text x="280.4" y="86.3">CGD1P</text>
<text x="293" y="88">52 C33</text>
<text x="293" y="84.5">53</text>
<text x="101.8" y="93.3">CGD1N</text>
<text x="114.8" y="95.1">51</text>
<text x="114.8" y="91.5">52 C23</text>
<text x="256.8" y="95.1">15</text>
<text x="280.9" y="93.3">MSEL0</text>
<text x="293" y="95.1">50</text>
<text x="293" y="91.5">51</text>
<text x="78.7" y="98.6">15</text>
<text x="84.2" y="100.4">CLIP#</text>
<text x="102.7" y="100.4">MSEL1</text>
<text x="102.7" y="96.8">MSEL0</text>
<text x="114.8" y="98.6">50</text>
<text x="256.8" y="98.6">16</text>
<text x="262.4" y="96.8">CLIP#</text>
<text x="262.4" y="100.4">ERROR#</text>
<text x="280.9" y="96.8">MSEL1</text>
<text x="286.9" y="100.4">NC</text>
<text x="293" y="98.6">49</text>
<text x="78.7" y="102.1">16</text>
<text x="84.2" y="103.9">ERROR#</text>
<text x="108.8" y="103.9">NC</text>
<text x="114.8" y="102.1">49</text>
<text x="256.8" y="105.7">18</text>
<text x="262.4" y="107.4">CMSE</text>
<text x="78.7" y="109.2">18</text>
<text x="84.2" y="110.9">CMSE</text>
<text x="114.8" y="112.7">46</text>
<text x="256.8" y="112.7">20</text>
<text x="280.9" y="110.9">CF1AN</text>
<text x="293" y="112.7">45</text>
<text x="293" y="109.2">46</text>
<text x="78.7" y="116.2">20</text>
<text x="78.7" y="119.8">21</text>
<text x="84.2" y="118">CREF</text>
<text x="102.4" y="118">OUT1A</text>
<text x="102.8" y="114.5">CF1AN</text>
<text x="114.8" y="119.8">44</text>
<text x="114.8" y="116.2">45</text>
<text x="256.8" y="116.2">21</text>
<text x="256.8" y="119.8">22</text>
<text x="262.4" y="114.5">CREF</text>
<text x="262.4" y="118">SCK</text>
<text x="280.5" y="118">OUT1A</text>
<text x="280.5" y="114.5">OUT1A</text>
<text x="293" y="119.8">43</text>
<text x="293" y="116.2">44</text>
<text x="78.7" y="123.3">22</text>
<text x="84.2" y="121.5">SCK</text>
<text x="84.2" y="125.1">WS</text>
<text x="102.4" y="121.5">OUT1A</text>
<text x="103.2" y="125.1">CF1AP</text>
<text x="114.8" y="123.3">43</text>
<text x="256.8" y="123.3">23</text>
<text x="262.4" y="121.5">WS</text>
<text x="262.4" y="125.1">SD0</text>
<text x="281.4" y="121.5">CF1AP</text>
<text x="78.7" y="126.8">23</text>
<text x="78.7" y="130.4">24</text>
<text x="84.2" y="128.6">SD0</text>
<text x="256.8" y="126.8">24</text>
<text x="262.4" y="128.6">SD1</text>
<text x="293" y="130.4">40</text>
<text x="84.2" y="132.1">SD1</text>
<text x="103.2" y="135.6">CF1BP</text>
<text x="114.8" y="137.4">39</text>
<text x="114.8" y="133.9">40</text>
<text x="256.8" y="137.4">27</text>
<text x="280.5" y="135.6">OUT1B</text>
<text x="281.4" y="132.1">CF1BP</text>
<text x="293" y="137.4">38</text>
<text x="293" y="133.9">39</text>
<text x="78.7" y="140.9">27</text>
<text x="84.2" y="142.7">SCL</text>
<text x="102.4" y="142.7">OUT1B</text>
<text x="102.4" y="139.2">OUT1B</text>
<text x="114.8" y="140.9">38</text>
<text x="256.8" y="140.9">28</text>
<text x="262.4" y="139.2">SCL</text>
<text x="262.4" y="142.7">AD0</text>
<text x="280.5" y="139.2">OUT1B</text>
<text x="280.9" y="142.7">CF1BN</text>
<text x="293" y="140.9">37</text>
<text x="78.7" y="144.5">28</text>
<text x="78.7" y="148">29</text>
<text x="84.2" y="146.2">AD0</text>
<text x="84.2" y="149.8">AD1</text>
<text x="102.7" y="146.2">CF1BN</text>
<text x="114.8" y="144.5">37</text>
<text x="256.8" y="144.5">29</text>
<text x="256.8" y="148">30</text>
<text x="262.4" y="146.2">AD1</text>
<text x="262.4" y="149.8">SDA</text>
<text x="78.7" y="151.5">30</text>
<text x="78.7" y="155">31</text>
<text x="84.2" y="153.3">SDA</text>
<text x="114.8" y="155">34</text>
<text x="256.8" y="151.5">31</text>
<text x="256.8" y="155">32</text>
<text x="262.4" y="153.3">CLKM/S</text>
<text x="279.9" y="153.3">MUTE#</text>
<text x="293" y="155">33</text>
<text x="293" y="151.5">34</text>
<text x="78.7" y="158.6">32</text>
<text x="84.2" y="156.8">CLKM/S</text>
<text x="84.2" y="160.3">CLK</text>
<text x="98.3" y="160.3">ENABLE#</text>
<text x="101.8" y="156.8">MUTE#</text>
<text x="114.8" y="158.6">33</text>
<text x="262.4" y="156.8">CLK</text>
<text x="276.4" y="156.8">ENABLE#</text>
</g>
<g font-size="3.2">
<text x="258.9" y="45.7">1</text>
<text x="262.4" y="47.4">PVSS</text>
<text x="80.7" y="49.2">1</text>
<text x="80.7" y="52.7">2</text>
<text x="84.2" y="51">PVSS</text>
<text x="258.9" y="49.2">2</text>
<text x="262.4" y="51">PVSS</text>
<text x="84.2" y="54.5">PVSS</text>
<text x="282.6" y="65.1">DVSS</text>
<text x="293" y="63.3">59</text>
<text x="104.4" y="68.6">DVSS</text>
<text x="114.8" y="66.9">59</text>
<text x="256.8" y="88">13</text>
<text x="262.4" y="89.8">PVSS</text>
<text x="78.7" y="91.5">13</text>
<text x="78.7" y="95.1">14</text>
<text x="84.2" y="93.3">PVSS</text>
<text x="256.8" y="91.5">14</text>
<text x="262.4" y="93.3">PVSS</text>
<text x="84.2" y="96.8">PVSS</text>
<text x="104.9" y="107.4">PVSS</text>
<text x="114.8" y="105.7">48</text>
<text x="283.1" y="107.4">PVSS</text>
<text x="283.1" y="103.9">PVSS</text>
<text x="293" y="105.7">47</text>
<text x="293" y="102.1">48</text>
<text x="78.7" y="112.7">19</text>
<text x="104.9" y="110.9">PVSS</text>
<text x="114.8" y="109.2">47</text>
<text x="256.8" y="109.2">19</text>
<text x="262.4" y="110.9">AVSS</text>
<text x="84.2" y="114.5">AVSS</text>
<text x="256.8" y="130.4">25</text>
<text x="78.7" y="133.9">25</text>
<text x="78.7" y="137.4">26</text>
<text x="84.2" y="135.6">AVSS</text>
<text x="256.8" y="133.9">26</text>
<text x="262.4" y="132.1">AVSS</text>
<text x="262.4" y="135.6">DVSS</text>
<text x="84.2" y="139.2">DVSS</text>
<text x="104.9" y="149.8">PVSS</text>
<text x="114.8" y="148">36</text>
<text x="283.1" y="149.8">PVSS</text>
<text x="283.1" y="146.2">PVSS</text>
<text x="293" y="148">35</text>
<text x="293" y="144.5">36</text>
<text x="104.9" y="153.3">PVSS</text>
<text x="114.8" y="151.5">35</text>
</g>
<g font-size="3.2" fill="#f00">
<text x="80.7" y="70.4">7</text>
<text x="258.9" y="66.9">7</text>
<text x="258.9" y="70.4">8</text>
<text x="262.4" y="68.6">PVDD</text>
<text x="80.7" y="73.9">8</text>
<text x="84.2" y="72.1">PVDD</text>
<text x="84.2" y="75.7">PVDD</text>
<text x="262.4" y="72.1">PVDD</text>
<text x="293" y="77.4">55</text>
<text x="103.8" y="82.7">DVDD</text>
<text x="114.8" y="81">55</text>
<text x="282" y="79.2">DVDD</text>
<text x="78.7" y="105.7">17</text>
<text x="84.2" y="107.4">AVDD</text>
<text x="256.8" y="102.1">17</text>
<text x="262.4" y="103.9">AVDD</text>
<text x="282.5" y="125.1">PVDD</text>
<text x="293" y="123.3">42</text>
<text x="104.4" y="128.6">PVDD</text>
<text x="114.8" y="130.4">41</text>
<text x="114.8" y="126.8">42</text>
<text x="282.5" y="128.6">PVDD</text>
<text x="293" y="126.8">41</text>
<text x="104.4" y="132.1">PVDD</text>
</g>
</svg>
